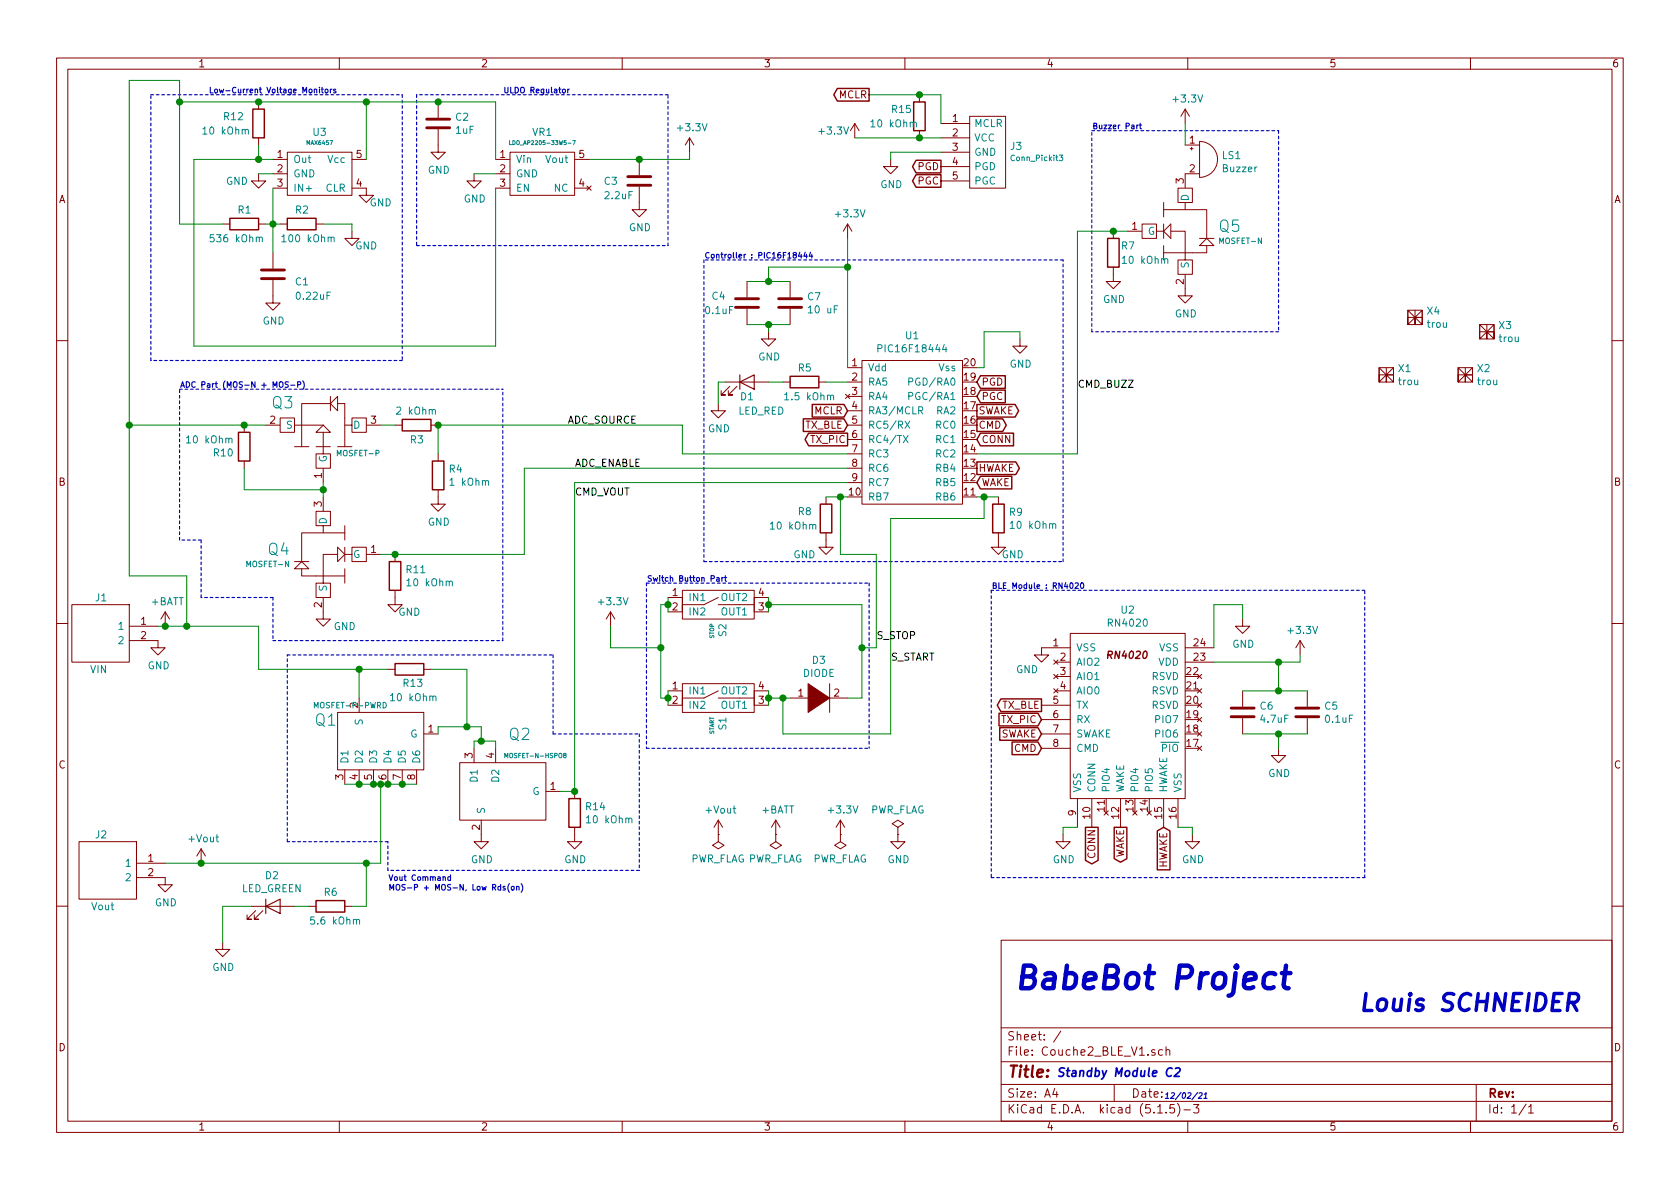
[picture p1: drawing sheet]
<svg xmlns="http://www.w3.org/2000/svg" width="297mm" height="210mm" viewBox="0 0 297 210" stroke-linecap="round" stroke-linejoin="round" font-family="sans-serif">
<g fill="none" stroke="#840000" stroke-width=".18">
<path d="M10 10.3h277v189.9h-277zM12 12.2h273v186.1h-273zM45.7 18v1.3M60 10.3v1.9M77.5 18v2.8M110 10.3v1.9M160 10.3v1.9M162.6 16.8v1.2M209.5 19.3l-.7 1.3M209.5 19.3v2.5M209.5 19.3l.8 1.3M210 10.3v1.9"/>
<path d="M260 10.3v1.9M39.4 39.6h1.2M45.7 30.7v1.3h1.3l-1.3 1.3-1.3-1.3h1.3M45.7 39.6h1.3M45.7 24.4v1.2M48.3 28.2h2.5M48.3 30.7h2.5M48.3 33.3h2.5M49.5 39.6h1.3M50.8 26.9h11.4v7.6h-11.4zM55.9 39.6h1.2M62.2 33.3h2.6v1.2h1.2l-1.2 1.3-1.3-1.3h1.3"/>
<path d="M62.2 28.2h2.6M77.5 22.9v4h1.2l-1.2 1.3-1.3-1.3h1.3M83.8 30.7v1.3h1.3l-1.3 1.3-1.3-1.3h1.3M87.6 28.2h2.6M87.6 30.7h2.6M87.6 33.3h2.6M90.2 26.9h11.4v7.6h-11.4zM101.6 28.2h2.5M101.6 33.3h2.5M103.8 32.9l.7 .7M104.5 32.9l-.7 .7M113 33v4.1h1.3l-1.3 1.2-1.2-1.2h1.2"/>
<path d="M113 28.2v2.8M121.9 24.4l-.7 1.2M121.9 24.4v2.5M121.9 24.4l.8 1.2M149.9 39.6l-.8 1.3M149.9 39.6v2.6M149.9 39.6l.7 1.3M151.1 21.8l-.7 1.3M151.1 21.8v2.6M151.1 21.8l.8 1.3M157.5 28.2v1.3h1.2l-1.2 1.2-1.3-1.2h1.3M162.6 23.1v1.3"/>
<path d="M166.4 21.8h5M166.4 24.4h5M166.4 32h5M166.4 26.9h5M166.4 29.5h5M171.4 20.6h6.4v12.7h-6.4zM205.7 37.1h7.7v5.1M205.7 35.8v2.5M205.7 39.6v2.6M207 39.6v2.6l-1.3-1.3zM209.5 35.8h-1.2v-2.5h2.5v2.5h-1.3v1.3M209.5 25.6h2.6"/>
<path d="M210.4 26.3h.5M210.7 26v.5M212.1 25a3.2 3.2 0 0 1 3.2 3.2 3.2 3.2 0 0 1-3.2 3.2zM212.1 30.7h-2.6v2.5M48.3 49.5v4.1h1.2l-1.2 1.3-1.3-1.3h1.3M48.3 44.7v2.8M62.2 40.9v1.3h1.3l-1.3 1.2-1.2-1.2h1.2M132.1 49.8v2.8M132.1 54.6v2.8M135.9 58.7v1.2h1.3l-1.3 1.3-1.3-1.3h1.3M139.7 49.8v2.8M139.7 54.6v2.8"/>
<path d="M180.3 59.9v1.3h1.3l-1.3 1.3-1.2-1.3h1.2M196.8 47.2v2.6h1.3l-1.3 1.2-1.2-1.2h1.2M196.8 40.9v1.3M199.4 40.9h2.5M204.5 40.9v1.3h-2.6v-2.6h2.6v1.3h1.2M205.7 43.4v2.6M207 40.9h2.5v5.1h-1.2v2.5h2.5v-2.5h-1.3M209.5 48.6v3.7h1.3l-1.3 1.3-1.2-1.3h1.2M212.1 43.4l1.3-1.2 1.2 1.2zM212.1 42.2h2.5M213.4 43.4v1.3h-7.7M248.9 54.9h2.6v1.2h-2.6z"/>
<path d="M250.2 54.9v1.2l-1.3 1.3v-2.5l1.3 1.2 1.3-1.2v2.5l-1.3-1.3v1.3h1.3v-1.3h-1.3v1.3h-1.3v-1.3M261.6 57.4h2.6v1.3h-2.6zM262.9 57.4v1.3l-1.3 1.2v-2.5l1.3 1.3 1.3-1.3v2.5l-1.3-1.2v1.2h1.3v-1.2h-1.3v1.2h-1.3v-1.2M10 60.2h2M43.2 75.2v1.2M47 75.2h2.5M52.1 75.2v1.2h-2.6v-2.5h2.6v1.3h5M52.1 79h2.5M55.9 76.4l1.2-1.2 1.3 1.2zM55.9 79h2.5M57.1 76.4v3.9h-1.2v2.5h2.5v-2.5h-1.3M58.4 71.4h-5.1v7.6"/>
<path d="M58.4 70.1v2.5M59.7 71.4h1.3v7.6M59.7 70.1v2.5l-1.3-1.2zM59.7 79h2.5M61 75.2h1.2v1.2h2.6v-2.5h-2.6v1.3M64.8 75.2h2.5M69.8 75.2h1.3M76.2 75.2h1.3M127 71.4v1.2h1.3l-1.3 1.3-1.3-1.3h1.3M128.3 67.6h7.6M129 68.3l-1.5 1.5h.8h-.8v-.7M130.3 68.3l-1.5 1.5h.7h-.7v-.7"/>
<path d="M138.4 67.6h1.3M144.8 67.6h1.2M149.5 69.7l.7 .8M149.9 65h2.5M149.9 67.6h2.5M149.9 70.1h2.5M149.9 72.6h2.5M149.9 75.2h2.5M149.9 77.7h2.5M150.2 69.7l-.7 .8M152.4 63.7h17.8v25.4h-17.8zM243.8 65h2.6v1.3h-2.6z"/>
<path d="M245.1 65v1.3l-1.3 1.3v-2.6l1.3 1.3 1.3-1.3v2.6l-1.3-1.3v1.3h1.3v-1.3h-1.3v1.3h-1.3v-1.3M257.8 65h2.5v1.3h-2.5zM259.1 65v1.3l-1.3 1.3v-2.6l1.3 1.3 1.2-1.3v2.6l-1.2-1.3v1.3h1.2v-1.3h-1.2v1.3h-1.3v-1.3M285 60.2h2M43.2 81.5v1.3M52.1 99.3h2.5M53.3 99.3l1.3 1.3h-2.5zM57.1 93h1.3v-2.6h-2.5v2.6h1.2v1.2M57.1 82.8v2.5M57.1 87.9v2.5M59.7 98h-2.6v5.1h1.3v2.6h-2.5v-2.6h1.2M59.7 96.8l1.3 1.2-1.3 1.3z"/>
<path d="M61 94.2h-7.7v5.1M61 98h1.2v-1.2h2.6v2.5h-2.6v-1.3M61 93v2.5M61 96.8v2.5M64.8 98h2.5M69.8 98v1.3M77.5 86.6v2.5h1.2l-1.2 1.3-1.3-1.3h1.3M77.5 80.3v1.2M146 94.2v2.6h1.3l-1.3 1.2-1.2-1.2h1.2M146 87.9v1.2M149.9 80.3h2.5M149.9 82.8h2.5"/>
<path d="M149.9 85.3h2.5M176.5 94.2v2.6h1.3l-1.3 1.2-1.2-1.2h1.2M176.5 87.9v1.2M10 110.3h2M12.7 106.9h10.2v10.2h-10.2zM22.9 113.3h5v1.2h1.3l-1.3 1.3-1.2-1.3h1.2M22.9 110.7h5M29.2 108.2l-.8 1.3M29.2 108.2v2.5M29.2 108.2l.8 1.3M53.3 100.6v1.2h7.7M57.1 105.7v3.8h1.3l-1.3 1.2-1.2-1.2h1.2"/>
<path d="M61 100.6v2.5M68.6 118.4h1.2M69.8 104.4v2.5h1.3l-1.3 1.3-1.2-1.3h1.2M74.9 118.4h1.3M107.9 108.2l-.7 1.3M107.9 108.2v2.5M107.9 108.2l.8 1.3M118.1 105.7h2.5v2.5v-1.3h3.9l2.5-1.2M118.1 108.2h2.5M120.6 104.4h12.7v5.1h-12.7zM127 106.9h6.3M135.9 105.7h-2.6v2.5h2.6"/>
<path d="M186.3 116.7l.8 .8M186.3 119.2l.8 .8M186.7 117.1h2.5M186.7 119.6h2.5M187.1 116.7l-.8 .8M187.1 119.2l-.8 .8M189.2 112h20.3v29.2h-20.3zM189.2 114.5h-5.1v1.3h1.3l-1.3 1.3-1.2-1.3h1.2M209.5 114.5h5.1M209.5 117.1h5.1M211.7 119.2l.8 .8M212.5 119.2l-.8 .8"/>
<path d="M219.7 109.5v1.2h1.3l-1.3 1.3-1.3-1.3h1.3M229.9 113.3l-.8 1.2M229.9 113.3v2.5M229.9 113.3l.7 1.2M285 110.3h2M59.7 126h15.2v10.1h-15.2zM61 136.1v2.6M63.5 123.4v2.6M63.5 136.1v2.6M66 136.1v2.6M68.6 136.1v2.6M71.1 136.1v2.6"/>
<path d="M73.7 136.1v2.6M74.9 129.8h2.6M81.3 134.9h15.2v10.1h-15.2zM83.8 132.3v2.6M87.6 132.3v2.6M96.5 139.9h2.6M101.6 139.9v1.3M118.1 122.2h2.5v2.5v-1.3h3.9l2.5-1.2M118.1 124.7h2.5M120.6 120.9h12.7v5.1h-12.7zM127 123.4h6.3M135.9 122.2h-2.6v2.5h2.6"/>
<path d="M139.7 123.4h3.8M146 123.4h3.9M146.7 120.9v5.1M184.1 124.7h5.1M184.1 129.8h5.1M184.1 127.2h5.1M184.1 132.3h5.1M186.3 121.8l.8 .7M186.7 122.2h2.5M187.1 121.8l-.8 .7M211.7 131.9l.8 .8M211.7 129.4l.8 .8"/>
<path d="M211.7 126.9l.8 .7M211.7 124.3l.8 .8M211.7 121.8l.8 .7M212.5 126.9l-.8 .7M212.5 131.9l-.8 .8M212.5 129.4l-.8 .8M212.5 124.3l-.8 .8M212.5 121.8l-.8 .7M219.7 122.2v2.8M219.7 127v2.8M226.1 132.3v1.3h1.2l-1.2 1.3-1.3-1.3h1.3M231.1 122.2v2.8"/>
<path d="M231.1 127v2.8M14 148.8h10.1v10.2h-10.1zM24.1 155.2h5.1v1.3h1.3l-1.3 1.2-1.3-1.2h1.3M24.1 152.6h5.1M35.6 150.1l-.8 1.3M35.6 150.1v2.5M35.6 150.1l.7 1.3M85.1 145v3.8h1.3l-1.3 1.3-1.3-1.3h1.3M101.6 146.3v2.5h1.3l-1.3 1.3-1.3-1.3h1.3M127 147.6v1.2l1 .7-1 .6-1-.6 1-.7M127 147.6h.1M127 145l-.8 1.3"/>
<path d="M127 145v2.6M127 145l.8 1.3M137.2 147.6v1.2l1 .7-1 .6-1.1-.6 1.1-.7M137.2 147.6h.1M137.2 145l-.8 1.3M137.2 145v2.6M137.2 145l.7 1.3M148.6 147.6v1.2l1 .7-1 .6-1-.6 1-.7M148.6 147.6h.1M148.6 145l-.8 1.3M148.6 145v2.6M148.6 145l.8 1.3"/>
<path d="M158.7 147.6v1.2h1.3l-1.3 1.3-1.2-1.3h1.2M158.7 146.3l1.1-.6-1.1-.7-1 .7 1 .6v1.3M158.7 147.6h.1M188 147.6v1.2h1.2l-1.2 1.3-1.3-1.3h1.3M190.5 141.2v5.1M193 141.2v5.1M195.2 143.4l.8 .7M196 143.4l-.8 .7M198.1 141.2v5.1M200.3 143.4l.7 .7M201 143.4l-.7 .7M202.8 143.4l.8 .7"/>
<path d="M203.6 143.4l-.8 .7M205.7 141.2v5.1M208.3 141.2v5.1M210.8 147.6v1.2h1.3l-1.3 1.3-1.3-1.3h1.3M10 160.2h2M39.4 166.6v1.3h1.2l-1.2 1.3-1.3-1.3h1.3M44.4 160.3h7.7M45.2 161l-1.5 1.6h.7h-.7v-.8M46.5 161l-1.5 1.6h.7h-.7v-.8M54.6 160.3h1.3M61 160.3h1.2M177 166.3h108v32h-108z"/>
<path d="M285 160.2h2M60 198.3v1.9M110 198.3v1.9M160 198.3v1.9M177 194.8h108M177 191.8h108M177 187.8h108M177 181.8h108M186.5 192.5l-.4 1h1M186.8 193v1M187.6 182.3l-1.3 2M197 191.8v3"/>
<path d="M204.2 185.7a.37 .37 0 0 0-.6 .1l.1 .2 .5 .2 .1 .1-.3 .3-.4-.1M204.7 196.8h.8M205.5 185.7l-.4-.1-.3 .3 .1 .6 .2 .1 .4-.1M206.2 196.7v.1M206.2 185.7a.37 .37 0 0 1 .6 .1v.8M206.2 185.1v1.5M207.6 195.3h-.7l-.1 .7 .2-.1 .5 .1 .2 .2-.1 .5-.2 .1-.6-.1M208.2 195.1a1.71 1.71 0 0 1 0 2.3M209.3 196.3h1.2M210 198.3v1.9M211 195.3h1l-.5 .6 .4 .1v.7l-.2 .1-.7-.1M260 198.3v1.9"/>
<path d="M261 191.8v6.5M269.8 195.2l-1.2 2M270.3 195.8l.4-.5v1.5M270.3 196.8h.8"/>
</g>
<g fill="none" stroke="#008484" stroke-width=".18">
<path d="M43.4 23.1l.1-.2h.3l.1 .8M90.1 24.9v.7h.3M101.2 24.9h.5l-.3 .7M161.5 21.8l.1-.2 .4 .1v.7M187.3 27.4h.6l-.3 .4 .3 .2v.3l-.2 .1-.4-.1M45.8 42.1l.2-.2 .3 .1 .1 .8M49.8 41.9l.4-.4v1.3M49.8 42.8h.8M58.5 42.1l.2-.2 .3 .1 .1 .8M205.9 45.9l.2-.2 .3 .1 .1 .8M40.5 77.7l.1-.2h.3l.1 .8M146.8 70l.2-.1h.3l.1 .8"/>
<path d="M155.2 61.6l.7-.1v-.4l-.7-.1v1.2M159.7 77l.9 1.3M160 74.5l.9 1.2M160.6 77l-.9 1.3M160.7 70l.6-.1v-.4l-.1-.1h-.5v1.3M160.7 67.5l.6-.1v-.4l-.1-.2h-.5v1.3M160.9 74.5l-.9 1.2M162.4 72.6l.6-.1 .1-.4-.2-.2h-.5v1.3M162.7 72.6l.4 .6M167 60.9l-.4 .9h.8M143.7 92.9l.2-.2 .3 .1v.8M186.1 92.8l.2-.2 .3 .1 .1 .7"/>
<path d="M79.4 102.9l.2-.1h.3l.1 .8M55.6 125.2v-1l.3 .7 .3-.7v1M67.7 124.2a.5 .5 0 0 1 .6 .5 .5 .5 0 0 1-.6 .5zM76.5 123.3l.2-.2h.3l.1 .8M89.3 134v-.8l.2 .6 .3-.6v.8M99.8 133.5l-.2-.1 .2-.2 .3 .1v.2a.33 .33 0 0 0-.4 .1 .33 .33 0 0 0 0 .3h.4v-.2l-.2-.2M111.2 144.9l.2-.2h.3v.8M63 162.8l.2-.2h.3l.1 .8"/>
</g>
<g fill="none" stroke="#840000" stroke-width=".25">
<path d="M44.7 19.3h2v5.1h-2zM148.1 15.6h5.6v2.3h-5.6l-.7-1.1zM161.5 18h2.1v5.1h-2.1zM40.6 38.6h5.1v2h-5.1zM50.8 38.6h5.1v2h-5.1zM162 28.3h4.4v2.3h-4.4l-.7-1.1zM162 30.9h4.4v2.2h-4.4l-.7-1.1zM195.8 42.2h2.1v5h-2.1zM42.2 76.4h2v5.1h-2zM71.1 74.2h5.1v2h-5.1zM139.7 66.5h5.1v2.1h-5.1zM142 74.1h7.2l.7 1.1-.7 1.1h-7.2z"/>
<path d="M143 76.6h6.9v2.2h-6.9l-.7-1.1zM143.6 71.5h5.6l.7 1.1-.7 1.2h-5.6zM172.7 71.5h6.8l.6 1.1-.6 1.2h-6.8zM172.7 74.1h4.6l.6 1.1-.6 1.1h-4.6zM173.4 66.4h4.3v2.3h-4.3l-.7-1.1zM173.4 69h4.3v2.2h-4.3l-.7-1.1zM173.4 76.6h5.8v2.2h-5.8l-.7-1.1zM68.8 99.3h2.1v5.1h-2.1zM76.5 81.5h2v5.1h-2zM145 89.1h2.1v5.1h-2.1zM172.7 81.7h6.9l.6 1.1-.6 1.1h-6.9zM173.4 84.2h5.5v2.3h-5.5l-.7-1.2z"/>
<path d="M175.5 89.1h2v5.1h-2zM69.8 117.3h5.1v2.1h-5.1zM176.6 126.1h6.9l.6 1.1-.6 1.2h-6.9zM176.8 128.7h6.7l.6 1.1-.6 1.1h-6.7zM177 123.6h7.1v2.2h-7.1l-.7-1.1zM178.9 131.2h4.6l.6 1.1-.6 1.1h-4.6zM55.9 159.3h5.1v2h-5.1zM100.6 141.2h2v5.1h-2zM191.9 146.3h2.3v5.8l-1.2 .7-1.1-.7zM197 146.3h2.2v5.5l-1.1 .7-1.1-.7zM204.6 146.9l1.1-.6 1.2 .6v6.9h-2.3z"/>
</g>
<g fill="none" stroke="#840000" stroke-width=".51">
<path d="M75.4 22.6h4.1M75.4 21.1h4.1M111 32.8h4.1M111 31.2h4.1M46.2 49.3h4.1M46.2 47.7h4.1M130 54.4h4.1M130 52.8h4.1M137.7 54.4h4M137.7 52.8h4M217.7 126.7h4M217.7 125.2h4"/>
<path d="M229.1 126.7h4.1M229.1 125.2h4.1"/>
</g>
<path d="M130.8 67.6l2.5-1.3v2.5zM130.8 66.3v2.5M47 159v2.5M47 160.3l2.5-1.3v2.5z" fill="none" stroke="#840000" stroke-width=".2"/>
<path d="M142.9 120.9l3.8 2.5-3.8 2.6z" fill="#840000" stroke="#840000" stroke-width=".18"/>
<g fill="none" stroke="#0000c2" stroke-width=".2" stroke-dasharray=".5 .5">
<path d="M26.7 16.8h44.4M71.1 16.8v46.9M73.7 16.8v26.6M118.1 16.8h-44.4M193 23.1h33.1M226.1 23.1v35.6M73.7 43.4h44.4M118.1 43.4v-26.6M124.5 46v53.3M188 46h-63.5M193 58.7v-35.6M226.1 58.7h-33.1"/>
<path d="M26.7 63.7v-46.9M31.7 68.8h57.2M71.1 63.7h-44.4M31.7 95.5v-26.7M35.6 95.5h-3.9M124.5 99.3h63.5M188 99.3v-53.3M35.6 105.7v-10.2M48.3 113.3h40.6M48.3 105.7v7.6M48.3 105.7h-12.7M50.8 115.8h47"/>
<path d="M88.9 113.3v-44.5M97.8 115.8v14M114.3 103.1h39.4M114.3 103.1v29.2M153.7 103.1v29.2M175.3 104.4v50.8M241.3 104.4h-66M97.8 129.8h15.2M113 129.8v24.1M114.3 132.3h39.4M50.8 148.8v-33M68.6 148.8h-17.8"/>
<path d="M68.6 153.9v-5.1M113 153.9h-44.4M175.3 155.2h66M241.3 155.2v-50.8"/>
</g>
<g fill="none" stroke="#008400" stroke-width=".18">
<path d="M31.7 18h55.9v10.2M64.8 18v10.2M153.7 16.8h12.7v5M39.4 39.6h-7.7v-25.4h-8.8v87.6h10.1v8.9M45.7 25.6v2.6M45.7 30.7h2.6M47 39.6h2.5M48.3 28.2h-14v33h53.3v-27.9M48.3 33.3v11.4M57.1 39.6h5.1v1.3M83.8 30.7h3.8M121.9 26.9v1.3h-17.8"/>
<path d="M151.1 24.4h15.3M166.4 26.9h-8.9v1.3M209.5 21.8v3.8M132.1 49.8h7.6M132.1 57.4h7.6M135.9 57.4v1.3M149.9 47.2h-14v2.6M149.9 42.2v22.8M180.3 59.9v-1.2h-6.3v6.3h-1.3M199.4 40.9h-8.9v39.4h-17.8M22.9 75.2h24.1M67.3 75.2h2.5"/>
<path d="M128.3 67.6h-1.3v3.8M135.9 67.6h2.5M146 67.6h3.9M43.2 82.8v3.8h13.9M57.1 85.3v2.6M77.5 80.3v-5.1h43.1v5.1h29.3M146 87.9h3.9M148.6 87.9v10.1h6.3v16.5h-2.5M149.9 82.8h-57.2v15.2h-25.4M149.9 85.3h-48.3v54.6h-2.5M172.7 87.9h3.8M174 87.9v3.8h-16.5v38.1h-19.1v-6.4"/>
<path d="M27.9 110.7h17.8v7.7h22.9M63.5 118.4v5M76.2 118.4h6.3v10.1M107.9 110.7v3.8h8.9M118.1 106.9h-1.3v16.5h1.3M118.1 105.7v2.5M135.9 106.9h16.5v16.5h-2.5M135.9 105.7v2.5M219.7 109.5v-2.6h-5.1v7.6M226.1 117.1v5.1M229.9 115.8v1.3h-15.3M61 138.7h12.7"/>
<path d="M67.3 138.7v13.9h-38.1M77.5 129.8v-1.3h7.6v2.6M83.8 132.3v-1.2h3.8v1.2M118.1 122.2v2.5M135.9 123.4h3.8M135.9 122.2v2.5M219.7 122.2h11.4M219.7 129.8h11.4M226.1 129.8v2.5M64.8 152.6v7.7h-2.6M190.5 146.3h-2.5v1.3M208.3 146.3h2.5v1.3"/>
<path d="M44.4 160.3h-5v6.3M52.1 160.3h2.5"/>
</g>
<path d="M207.2 189a.72 .72 0 0 0-.9 .4 .72 .72 0 0 0 .5 .9l.3-.1M207.8 189l.6-.2 .2 .2v.3l-1 1h.9" fill="none" stroke="#0000c2" stroke-width=".3"/>
<path d="M225.5 172.3a1.31 1.31 0 0 0-2 .5l-.1 1.2 .3 .6 .3 .1h.8l.4-.1M226.6 172.1h1.6M227.4 170.8l-.5 3.4 .2 .4 .4 .1h.3" fill="none" stroke="#0000c2" stroke-width=".79"/>
<g fill="none" stroke="#0000c2" stroke-width=".2">
<path d="M56.8 15.8h.4M56.9 15.4v.9l.3 .1M57.5 15.8h.4l.1 .4-.2 .2-.3-.1zM58.4 15.8v.6M58.7 15.8l-.3 .1M59.4 15.8h-.3l-.1 .1v.1l.4 .1v.3h-.4M100.4 15.8v.6M100.7 15.8l-.3 .1M201.3 22.1l-.3 .2M201.5 22.1h.3M201.6 21.8v.8l.2 .2M141.4 44.6l-.2 .7h.6"/>
<path d="M141.7 45v.6M142.4 44.6l-.3 .7h.6M142.6 45v.6M143.3 44.6l-.2 .7h.6M143.5 45v.6M51 67.6h-.6v.3a.38 .38 0 0 1 .4 .1 .38 .38 0 0 1 .1 .4h-.5M51.4 68.1h.7M52.6 68h.5v-.4l-.5-.1v1M53.5 67.4a1.16 1.16 0 0 1 0 1.5M126.7 102.2h.4l.1 .6M127.2 102.4l-.5 .1 .1 .3 .4-.1M127.6 102.1v.7"/>
<path d="M127.9 102.1l-.3 .2M128.1 102.1h.4M128.2 101.8v.8l.3 .2M190.1 103.1h.4l.2 .2-.7 .8h.7M191.1 103.1h.2a.48 .48 0 0 1 .3 .5 .48 .48 0 0 1-.4 .4l-.2-.3zM79.7 155.1l-.4-.1-.1 .2 .1 .4h.4M79.7 154.7v1M89.3 156.8l-.2-.1-.2 .2 .1 .1 .3 .1v.2h-.4M90.1 156.3a1.16 1.16 0 0 0 0 1.5M90.4 156.8h.5l-.1 .5h-.4zM91.3 156.8h.4l.1 .6M91.3 156.7v.7"/>
<path d="M92.2 156.3a1.16 1.16 0 0 1 0 1.5M211.8 193.2l-1.1 1.3M212 193.3l.4-.1 .2 .2-.1 .2-.6 .6h.6M212.9 194.2h.5M212.9 193.5l.4-.3-.2 1"/>
</g>
<path d="M277.3 177.3h1.1a.84 .84 0 0 0 .7-.8 .84 .84 0 0 0-.5-.8h-1.1l-.4 3M278 177.3l.8 1.4" fill="none" stroke="#0000c2" stroke-width=".61"/>
<g fill="#008400" stroke="#008400" stroke-width=".25">
<circle cx="135.9" cy="123.4" r=".51"/>
<circle cx="226.1" cy="117.1" r=".51"/>
<circle cx="226.1" cy="122.2" r=".51"/>
<circle cx="135.9" cy="49.8" r=".51"/>
<circle cx="135.9" cy="57.4" r=".51"/>
<circle cx="148.6" cy="87.9" r=".51"/>
<circle cx="113" cy="28.2" r=".51"/>
<circle cx="174" cy="87.9" r=".51"/>
<circle cx="135.9" cy="106.9" r=".51"/>
<circle cx="63.5" cy="118.4" r=".51"/>
<circle cx="138.4" cy="123.4" r=".51"/>
<circle cx="77.5" cy="18" r=".51"/>
<circle cx="118.1" cy="106.9" r=".51"/>
<circle cx="152.4" cy="114.5" r=".51"/>
<circle cx="64.8" cy="18" r=".51"/>
<circle cx="31.8" cy="18" r=".51"/>
<circle cx="118.1" cy="123.4" r=".51"/>
<circle cx="116.8" cy="114.5" r=".51"/>
<circle cx="48.3" cy="39.6" r=".51"/>
<circle cx="69.9" cy="98" r=".51"/>
<circle cx="226.1" cy="129.8" r=".51"/>
<circle cx="33" cy="110.7" r=".51"/>
<circle cx="22.9" cy="75.2" r=".51"/>
<circle cx="45.7" cy="28.2" r=".51"/>
<circle cx="63.5" cy="138.7" r=".51"/>
<circle cx="162.6" cy="24.4" r=".51"/>
<circle cx="66" cy="138.7" r=".51"/>
<circle cx="162.6" cy="16.8" r=".51"/>
<circle cx="68.6" cy="138.7" r=".51"/>
<circle cx="35.6" cy="152.6" r=".51"/>
<circle cx="71.1" cy="138.7" r=".51"/>
<circle cx="77.5" cy="75.2" r=".51"/>
<circle cx="43.2" cy="75.2" r=".51"/>
<circle cx="67.3" cy="138.7" r=".51"/>
<circle cx="64.8" cy="152.6" r=".51"/>
<circle cx="82.6" cy="128.5" r=".51"/>
<circle cx="149.9" cy="47.2" r=".51"/>
<circle cx="45.7" cy="18" r=".51"/>
<circle cx="57.2" cy="86.6" r=".51"/>
<circle cx="85.1" cy="131.1" r=".51"/>
<circle cx="101.6" cy="139.9" r=".51"/>
<circle cx="29.2" cy="110.7" r=".51"/>
<circle cx="196.9" cy="40.9" r=".51"/>
</g>
<text font-size="5.6" fill="#0000c2" x="179.1" y="174.9">BabeBot Project</text>
<text font-size="4.2" fill="#0000c2" x="240" y="178.8">Louis SCHNEIDER</text>
<g font-size="2.8" fill="#008484">
<text x="215.6" y="41">Q5</text>
<text x="48.1" y="72.2">Q3</text>
<text x="47.4" y="98.2">Q4</text>
<text x="55.8" y="128.3">Q1</text>
<text x="90" y="130.9">Q2</text>
</g>
<text font-size="2.8" fill="#840000" x="178" y="190.5">Title:</text>
<g font-size="2.1" fill="#840000">
<text x="178" y="184">Sheet: /</text>
<text x="178" y="186.7">File: Couche2_BLE_V1.sch</text>
<text x="178" y="196.9">KiCad E.D.A. kicad (5.1.5)-3</text>
<text x="178" y="194.1">Size: A4</text>
<text x="200" y="194.1">Date:</text>
<text x="263" y="194.1">Rev:</text>
<text x="263" y="196.9">Id: 1/1</text>
</g>
<text font-size="2.1" fill="#0000c2" x="186.7" y="190.4">Standby Module C2</text>
<g font-size="1.8" fill="#840000">
<text x="35" y="11.9">1</text>
<text x="85" y="11.9">2</text>
<text x="135" y="11.9">3</text>
<text x="185" y="11.9">4</text>
<text x="235" y="11.9">5</text>
<text x="285" y="11.9">6</text>
<text x="148.3" y="17.4">MCLR</text>
<text x="168.4" y="21.6">1</text>
<text x="49" y="27.9">1</text>
<text x="63" y="27.9">5</text>
<text x="88.4" y="27.9">1</text>
<text x="102.4" y="27.9">5</text>
<text x="168.4" y="24.1">2</text>
<text x="168.4" y="26.7">3</text>
<text x="168.4" y="29.2">4</text>
<text x="210.3" y="25.4">1</text>
<text x="10.4" y="35.9">A</text>
<text x="49" y="30.5">2</text>
<text x="49" y="33">3</text>
<text x="63" y="33">4</text>
<text x="88.4" y="30.5">2</text>
<text x="88.4" y="33">3</text>
<text x="102.4" y="33">4</text>
<text x="162.3" y="30.1">PGD</text>
<text x="162.3" y="32.6">PGC</text>
<text x="168.4" y="31.7">5</text>
<text x="209.3" y="32.5" transform="rotate(-90 209.3 32.5)">3</text>
<text x="210.3" y="30.5">2</text>
<text x="285.4" y="35.9">A</text>
<text x="200.2" y="40.6">1</text>
<text x="209.3" y="50.3" transform="rotate(-90 209.3 50.3)">2</text>
<text x="150.6" y="64.8">1</text>
<text x="170.5" y="64.8">20</text>
<text x="150.6" y="67.3">2</text>
<text x="150.6" y="69.8">3</text>
<text x="170.5" y="69.8">18</text>
<text x="170.5" y="67.3">19</text>
<text x="173.5" y="68.2">PGD</text>
<text x="173.5" y="70.7">PGC</text>
<text x="47.8" y="74.9">2</text>
<text x="65.6" y="74.9">3</text>
<text x="142.3" y="75.8">TX_BLE</text>
<text x="144" y="73.3">MCLR</text>
<text x="150.6" y="72.4">4</text>
<text x="150.6" y="74.9">5</text>
<text x="150.6" y="77.5">6</text>
<text x="170.5" y="77.5">15</text>
<text x="170.5" y="74.9">16</text>
<text x="170.5" y="72.4">17</text>
<text x="173" y="73.3">SWAKE</text>
<text x="173" y="75.8">CMD</text>
<text x="143.4" y="78.4">TX_PIC</text>
<text x="150.6" y="80">7</text>
<text x="150.6" y="82.5">8</text>
<text x="170.5" y="82.5">13</text>
<text x="170.5" y="80">14</text>
<text x="173" y="83.4">HWAKE</text>
<text x="173.5" y="78.4">CONN</text>
<text x="10.4" y="85.9">B</text>
<text x="56.9" y="89.6" transform="rotate(-90 56.9 89.6)">3</text>
<text x="56.9" y="84.6" transform="rotate(-90 56.9 84.6)">1</text>
<text x="150.2" y="87.6">10</text>
<text x="150.6" y="85.1">9</text>
<text x="170.5" y="87.6">11</text>
<text x="170.5" y="85.1">12</text>
<text x="173.5" y="86">WAKE</text>
<text x="285.4" y="85.9">B</text>
<text x="65.6" y="97.8">1</text>
<text x="56.9" y="107.4" transform="rotate(-90 56.9 107.4)">2</text>
<text x="118.9" y="105.4">1</text>
<text x="118.9" y="107.9">2</text>
<text x="134.1" y="107.9">3</text>
<text x="134.1" y="105.4">4</text>
<text x="24.9" y="110.5">1</text>
<text x="24.9" y="113">2</text>
<text x="186.2" y="114.3">1</text>
<text x="187.5" y="116.8">2</text>
<text x="187.5" y="119.4">3</text>
<text x="196.2" y="116.5">RN4020</text>
<text x="209.9" y="119.4">22</text>
<text x="211.1" y="116.8">23</text>
<text x="211.1" y="114.3">24</text>
<text x="118.9" y="121.9">1</text>
<text x="118.9" y="124.5">2</text>
<text x="134.1" y="124.5">3</text>
<text x="134.1" y="121.9">4</text>
<text x="141.1" y="123.2">1</text>
<text x="147.5" y="123.2">2</text>
<text x="177.1" y="125.3">TX_BLE</text>
<text x="186.2" y="124.5">5</text>
<text x="187.5" y="121.9">4</text>
<text x="209.9" y="124.5">20</text>
<text x="209.9" y="121.9">21</text>
<text x="75.7" y="129.5">1</text>
<text x="176.8" y="130.4">SWAKE</text>
<text x="177.2" y="127.9">TX_PIC</text>
<text x="186.2" y="127">6</text>
<text x="186.2" y="129.5">7</text>
<text x="209.9" y="129.5">18</text>
<text x="209.9" y="127">19</text>
<text x="10.4" y="135.9">C</text>
<text x="60.7" y="137.9" transform="rotate(-90 60.7 137.9)">3</text>
<text x="63.2" y="137.9" transform="rotate(-90 63.2 137.9)">4</text>
<text x="65.8" y="137.9" transform="rotate(-90 65.8 137.9)">5</text>
<text x="68.3" y="137.9" transform="rotate(-90 68.3 137.9)">6</text>
<text x="70.9" y="137.9" transform="rotate(-90 70.9 137.9)">7</text>
<text x="73.4" y="137.9" transform="rotate(-90 73.4 137.9)">8</text>
<text x="83.6" y="134.1" transform="rotate(-90 83.6 134.1)">3</text>
<text x="87.4" y="134.1" transform="rotate(-90 87.4 134.1)">4</text>
<text x="179.3" y="133">CMD</text>
<text x="186.2" y="132.1">8</text>
<text x="209.9" y="132.1">17</text>
<text x="285.4" y="135.9">C</text>
<text x="97.3" y="139.7">1</text>
<text x="195.3" y="143.5" transform="rotate(-90 195.3 143.5)">11</text>
<text x="200.4" y="143.5" transform="rotate(-90 200.4 143.5)">13</text>
<text x="202.9" y="143.5" transform="rotate(-90 202.9 143.5)">14</text>
<text x="84.8" y="146.8" transform="rotate(-90 84.8 146.8)">2</text>
<text x="190.2" y="144.2" transform="rotate(-90 190.2 144.2)">9</text>
<text x="192.8" y="144.7" transform="rotate(-90 192.8 144.7)">10</text>
<text x="197.9" y="144.7" transform="rotate(-90 197.9 144.7)">12</text>
<text x="205.5" y="144.7" transform="rotate(-90 205.5 144.7)">15</text>
<text x="208" y="144.7" transform="rotate(-90 208 144.7)">16</text>
<text x="26.2" y="152.4">1</text>
<text x="26.2" y="154.9">2</text>
<text x="193.7" y="151.8" transform="rotate(-90 193.7 151.8)">CONN</text>
<text x="198.8" y="152" transform="rotate(-90 198.8 152)">WAKE</text>
<text x="206.4" y="153.8" transform="rotate(-90 206.4 153.8)">HWAKE</text>
<text x="10.4" y="185.9">D</text>
<text x="285.4" y="185.9">D</text>
<text x="35" y="199.9">1</text>
<text x="85" y="199.9">2</text>
<text x="135" y="199.9">3</text>
<text x="185" y="199.9">4</text>
<text x="235" y="199.9">5</text>
<text x="285" y="199.9">6</text>
</g>
<g font-size="1.8" fill="#008484">
<text x="36.2" y="23.8">10 kOhm</text>
<text x="39.6" y="21.3">R12</text>
<text x="80.6" y="21.4">C2</text>
<text x="80.6" y="23.7">1uF</text>
<text x="120" y="23.2">+3.3V</text>
<text x="145" y="23.8">+3.3V</text>
<text x="154.3" y="22.5">10 kOhm</text>
<text x="157.8" y="20">R15</text>
<text x="172.2" y="22.5">MCLR</text>
<text x="207.6" y="18.1">+3.3V</text>
<text x="51.8" y="28.8">Out</text>
<text x="55.4" y="24">U3</text>
<text x="58.1" y="28.8">Vcc</text>
<text x="91.2" y="28.8">Vin</text>
<text x="94.2" y="24">VR1</text>
<text x="96.6" y="28.8">Vout</text>
<text x="172.2" y="25">VCC</text>
<text x="172.2" y="27.6">GND</text>
<text x="178.7" y="26.5">J3</text>
<text x="216.1" y="28.1">LS1</text>
<text x="40" y="32.7">GND</text>
<text x="51.8" y="31.4">GND</text>
<text x="51.8" y="33.9">IN+</text>
<text x="57.6" y="33.9">CLR</text>
<text x="75.6" y="30.7">GND</text>
<text x="82" y="35.8">GND</text>
<text x="91.2" y="31.4">GND</text>
<text x="91.2" y="33.9">EN</text>
<text x="98" y="33.9">NC</text>
<text x="106.9" y="32.7">C3</text>
<text x="107.1" y="35.2">2.2uF</text>
<text x="155.7" y="33.3">GND</text>
<text x="172.2" y="32.6">PGC</text>
<text x="172.2" y="30.1">PGD</text>
<text x="210.2" y="35.5" transform="rotate(-90 210.2 35.5)">D</text>
<text x="216.3" y="30.4">Buzzer</text>
<text x="42.1" y="37.8">R1</text>
<text x="52.3" y="37.8">R2</text>
<text x="65.4" y="36.5">GND</text>
<text x="111.2" y="40.9">GND</text>
<text x="147.9" y="38.4">+3.3V</text>
<text x="202.9" y="41.5">G</text>
<text x="37.6" y="42.8">536 kOhm</text>
<text x="50.3" y="42.8">100 kOhm</text>
<text x="62.8" y="44.1">GND</text>
<text x="198.3" y="44.1">R7</text>
<text x="198.8" y="46.7">10 kOhm</text>
<text x="210.2" y="47.5" transform="rotate(-90 210.2 47.5)">S</text>
<text x="52.3" y="50.5">C1</text>
<text x="52.6" y="53">0.22uF</text>
<text x="125.9" y="53">C4</text>
<text x="142.8" y="53.1">C7</text>
<text x="195" y="53.6">GND</text>
<text x="46.4" y="57.4">GND</text>
<text x="124.8" y="55.5">0.1uF</text>
<text x="143.2" y="55.4">10 uF</text>
<text x="160.2" y="60">U1</text>
<text x="207.7" y="56.1">GND</text>
<text x="252.4" y="55.6">X4</text>
<text x="252.5" y="58">trou</text>
<text x="265.1" y="58.2">X3</text>
<text x="134.1" y="63.7">GND</text>
<text x="141.2" y="65.7">R5</text>
<text x="153.4" y="65.7">Vdd</text>
<text x="155.8" y="62.3">PIC16F18444</text>
<text x="166" y="65.7">Vss</text>
<text x="178.5" y="65">GND</text>
<text x="247.3" y="65.8">X1</text>
<text x="261.3" y="65.8">X2</text>
<text x="265.2" y="60.5">trou</text>
<text x="131" y="70.8">D1</text>
<text x="139.1" y="70.8">1.5 kOhm</text>
<text x="153.4" y="68.2">RA5</text>
<text x="153.4" y="70.7">RA4</text>
<text x="161.3" y="70.7">PGC/RA1</text>
<text x="161.3" y="68.2">PGD/RA0</text>
<text x="247.4" y="68.1">trou</text>
<text x="261.3" y="68.1">trou</text>
<text x="50.5" y="75.8">S</text>
<text x="62.5" y="75.8">D</text>
<text x="70.4" y="73.3">2 kOhm</text>
<text x="125.2" y="76.4">GND</text>
<text x="130.5" y="73.3">LED_RED</text>
<text x="153.4" y="73.3">RA3/MCLR</text>
<text x="153.4" y="75.8">RC5/RX</text>
<text x="165.6" y="75.8">RC0</text>
<text x="165.6" y="73.3">RA2</text>
<text x="33.3" y="78.4">10 kOhm</text>
<text x="37.8" y="80.7">R10</text>
<text x="57.8" y="81.8" transform="rotate(-90 57.8 81.8)">G</text>
<text x="72.6" y="78.4">R3</text>
<text x="79.5" y="83.6">R4</text>
<text x="153.4" y="78.4">RC4/TX</text>
<text x="153.4" y="80.9">RC3</text>
<text x="153.4" y="83.4">RC6</text>
<text x="165.6" y="83.4">RB4</text>
<text x="165.6" y="80.9">RC2</text>
<text x="165.6" y="78.4">RC1</text>
<text x="79.8" y="85.9">1 kOhm</text>
<text x="153.4" y="88.5">RB7</text>
<text x="153.4" y="86">RC7</text>
<text x="165.6" y="88.5">RB6</text>
<text x="165.6" y="86">RB5</text>
<text x="57.8" y="92.7" transform="rotate(-90 57.8 92.7)">D</text>
<text x="75.6" y="93">GND</text>
<text x="136.5" y="93.6">10 kOhm</text>
<text x="141.2" y="91.1">R8</text>
<text x="178.5" y="91.2">R9</text>
<text x="178.9" y="93.5">10 kOhm</text>
<text x="62.4" y="98.7">G</text>
<text x="71.9" y="101.4">R11</text>
<text x="140.3" y="98.7">GND</text>
<text x="177.1" y="98.7">GND</text>
<text x="16.9" y="106.3">J1</text>
<text x="26.7" y="107">+BATT</text>
<text x="57.8" y="104.7" transform="rotate(-90 57.8 104.7)">S</text>
<text x="72.3" y="103.7">10 kOhm</text>
<text x="106" y="107">+3.3V</text>
<text x="121.7" y="106.3">IN1</text>
<text x="127.6" y="106.3">OUT2</text>
<text x="21.1" y="111.4">1</text>
<text x="21.1" y="113.9">2</text>
<text x="59" y="111.4">GND</text>
<text x="70.4" y="108.9">GND</text>
<text x="121.7" y="108.8">IN2</text>
<text x="127.6" y="108.8">OUT1</text>
<text x="128.4" y="112.5" transform="rotate(-90 128.4 112.5)">S2</text>
<text x="196.2" y="110.8">RN4020</text>
<text x="198.3" y="108.5">U2</text>
<text x="227.9" y="112.1">+3.3V</text>
<text x="16" y="119">VIN</text>
<text x="26.1" y="118.4">GND</text>
<text x="142" y="119.7">DIODE</text>
<text x="143.7" y="117.4">D3</text>
<text x="179.7" y="119">GND</text>
<text x="190.2" y="115.2">VSS</text>
<text x="190.2" y="117.7">AIO2</text>
<text x="204.8" y="117.7">VDD</text>
<text x="205" y="115.2">VSS</text>
<text x="217.9" y="114.5">GND</text>
<text x="63.2" y="125.2" transform="rotate(-90 63.2 125.2)">2</text>
<text x="69.4" y="124">10 kOhm</text>
<text x="71.4" y="121.5">R13</text>
<text x="121.7" y="122.8">IN1</text>
<text x="121.7" y="125.3">IN2</text>
<text x="127.6" y="125.3">OUT1</text>
<text x="127.6" y="122.8">OUT2</text>
<text x="190.2" y="120.3">AIO1</text>
<text x="190.2" y="122.8">AIO0</text>
<text x="190.2" y="125.3">TX</text>
<text x="203.6" y="125.3">RSVD</text>
<text x="203.6" y="122.8">RSVD</text>
<text x="203.6" y="120.3">RSVD</text>
<text x="222.8" y="125.5">C6</text>
<text x="234.3" y="125.5">C5</text>
<text x="64.1" y="128.2" transform="rotate(-90 64.1 128.2)">S</text>
<text x="72.5" y="130.4">G</text>
<text x="128.4" y="129" transform="rotate(-90 128.4 129)">S1</text>
<text x="190.2" y="127.9">RX</text>
<text x="190.2" y="130.4">SWAKE</text>
<text x="204.5" y="130.4">PIO6</text>
<text x="204.5" y="127.9">PIO7</text>
<text x="223" y="127.8">4.7uF</text>
<text x="234.4" y="127.8">0.1uF</text>
<text x="61.6" y="135.1" transform="rotate(-90 61.6 135.1)">D1</text>
<text x="64.1" y="135.1" transform="rotate(-90 64.1 135.1)">D2</text>
<text x="66.7" y="135.1" transform="rotate(-90 66.7 135.1)">D3</text>
<text x="69.2" y="135.1" transform="rotate(-90 69.2 135.1)">D4</text>
<text x="71.8" y="135.1" transform="rotate(-90 71.8 135.1)">D5</text>
<text x="74.3" y="135.1" transform="rotate(-90 74.3 135.1)">D6</text>
<text x="190.2" y="133">CMD</text>
<text x="205.5" y="133">PIO</text>
<text x="224.2" y="137.4">GND</text>
<text x="84.5" y="138.1" transform="rotate(-90 84.5 138.1)">D1</text>
<text x="88.3" y="138.1" transform="rotate(-90 88.3 138.1)">D2</text>
<text x="94.1" y="140.6">G</text>
<text x="103.7" y="143.3">R14</text>
<text x="124.9" y="143.9">+Vout</text>
<text x="134.7" y="143.9">+BATT</text>
<text x="146.6" y="143.9">+3.3V</text>
<text x="153.8" y="143.9">PWR_FLAG</text>
<text x="191.1" y="140.2" transform="rotate(-90 191.1 140.2)">VSS</text>
<text x="193.7" y="140.2" transform="rotate(-90 193.7 140.2)">CONN</text>
<text x="196.2" y="140.2" transform="rotate(-90 196.2 140.2)">PIO4</text>
<text x="198.8" y="140.2" transform="rotate(-90 198.8 140.2)">WAKE</text>
<text x="201.3" y="140.2" transform="rotate(-90 201.3 140.2)">PIO4</text>
<text x="203.8" y="140.2" transform="rotate(-90 203.8 140.2)">PIO5</text>
<text x="206.4" y="140.2" transform="rotate(-90 206.4 140.2)">HWAKE</text>
<text x="208.9" y="140.2" transform="rotate(-90 208.9 140.2)">VSS</text>
<text x="16.9" y="148.3">J2</text>
<text x="33.5" y="148.9">+Vout</text>
<text x="85.7" y="144" transform="rotate(-90 85.7 144)">S</text>
<text x="104" y="145.6">10 kOhm</text>
<text x="22.4" y="153.3">1</text>
<text x="22.4" y="155.8">2</text>
<text x="47" y="155.5">D2</text>
<text x="83.3" y="152.6">GND</text>
<text x="99.8" y="152.6">GND</text>
<text x="122" y="152.5">PWR_FLAG PWR_FLAG</text>
<text x="143.6" y="152.5">PWR_FLAG</text>
<text x="156.9" y="152.6">GND</text>
<text x="186.1" y="152.6">GND</text>
<text x="209" y="152.6">GND</text>
<text x="16.2" y="161">Vout</text>
<text x="27.4" y="160.3">GND</text>
<text x="42.7" y="157.8">LED_GREEN</text>
<text x="57.4" y="158.4">R6</text>
<text x="55.3" y="163.5">5.6 kOhm</text>
<text x="37.5" y="171.7">GND</text>
</g>
<g font-size="1.8">
<text x="190.5" y="68.6">CMD_BUZZ</text>
<text x="100.3" y="74.9">ADC_SOURCE</text>
<text x="101.6" y="82.5">ADC_ENABLE</text>
<text x="101.6" y="87.6">CMD_VOUT</text>
<text x="154.9" y="113">S_STOP</text>
<text x="157.5" y="116.8">S_START</text>
</g>
<g font-size="1.4" fill="#0000c2">
<text x="36.8" y="16.5">Low-Current Voltage Monitors</text>
<text x="88.9" y="16.5">ULDO Regulator</text>
<text x="193" y="22.8">Buzzer Part</text>
<text x="124.5" y="45.7">Controller : PIC16F18444</text>
<text x="31.7" y="68.5">ADC Part (MOS-N + MOS-P)</text>
<text x="114.3" y="102.8">Switch Button Part</text>
<text x="175.3" y="104.1">BLE Module : RN4020</text>
<text x="68.6" y="155.7">Vout Command</text>
<text x="68.6" y="157.4">MOS-P + MOS-N, Low Rds(on)</text>
<text x="205.7" y="194.3">12/02/21</text>
</g>
<g font-size="1.4" fill="#008484">
<text x="179" y="28.5">Conn_Pickit3</text>
<text x="215.7" y="43.1">MOSFET-N</text>
<text x="59.8" y="80.7">MOSFET-P</text>
<text x="43.7" y="100.3">MOSFET-N</text>
<text x="56" y="125.2">MOSFET-P-PWRD</text>
</g>
<text font-size="1.1" fill="#008484" x="89.8" y="134">MOSFET-N-HSPO8</text>
<g font-size="1" fill="#008484">
<text x="54.3" y="25.6">MAX6457</text>
<text x="90.9" y="25.6">LDO_AP2205-33W5-7</text>
<text x="126.3" y="112.9" transform="rotate(-90 126.3 112.9)">STOP</text>
<text x="126.3" y="129.9" transform="rotate(-90 126.3 129.9)">START</text>
</g>
</svg>
